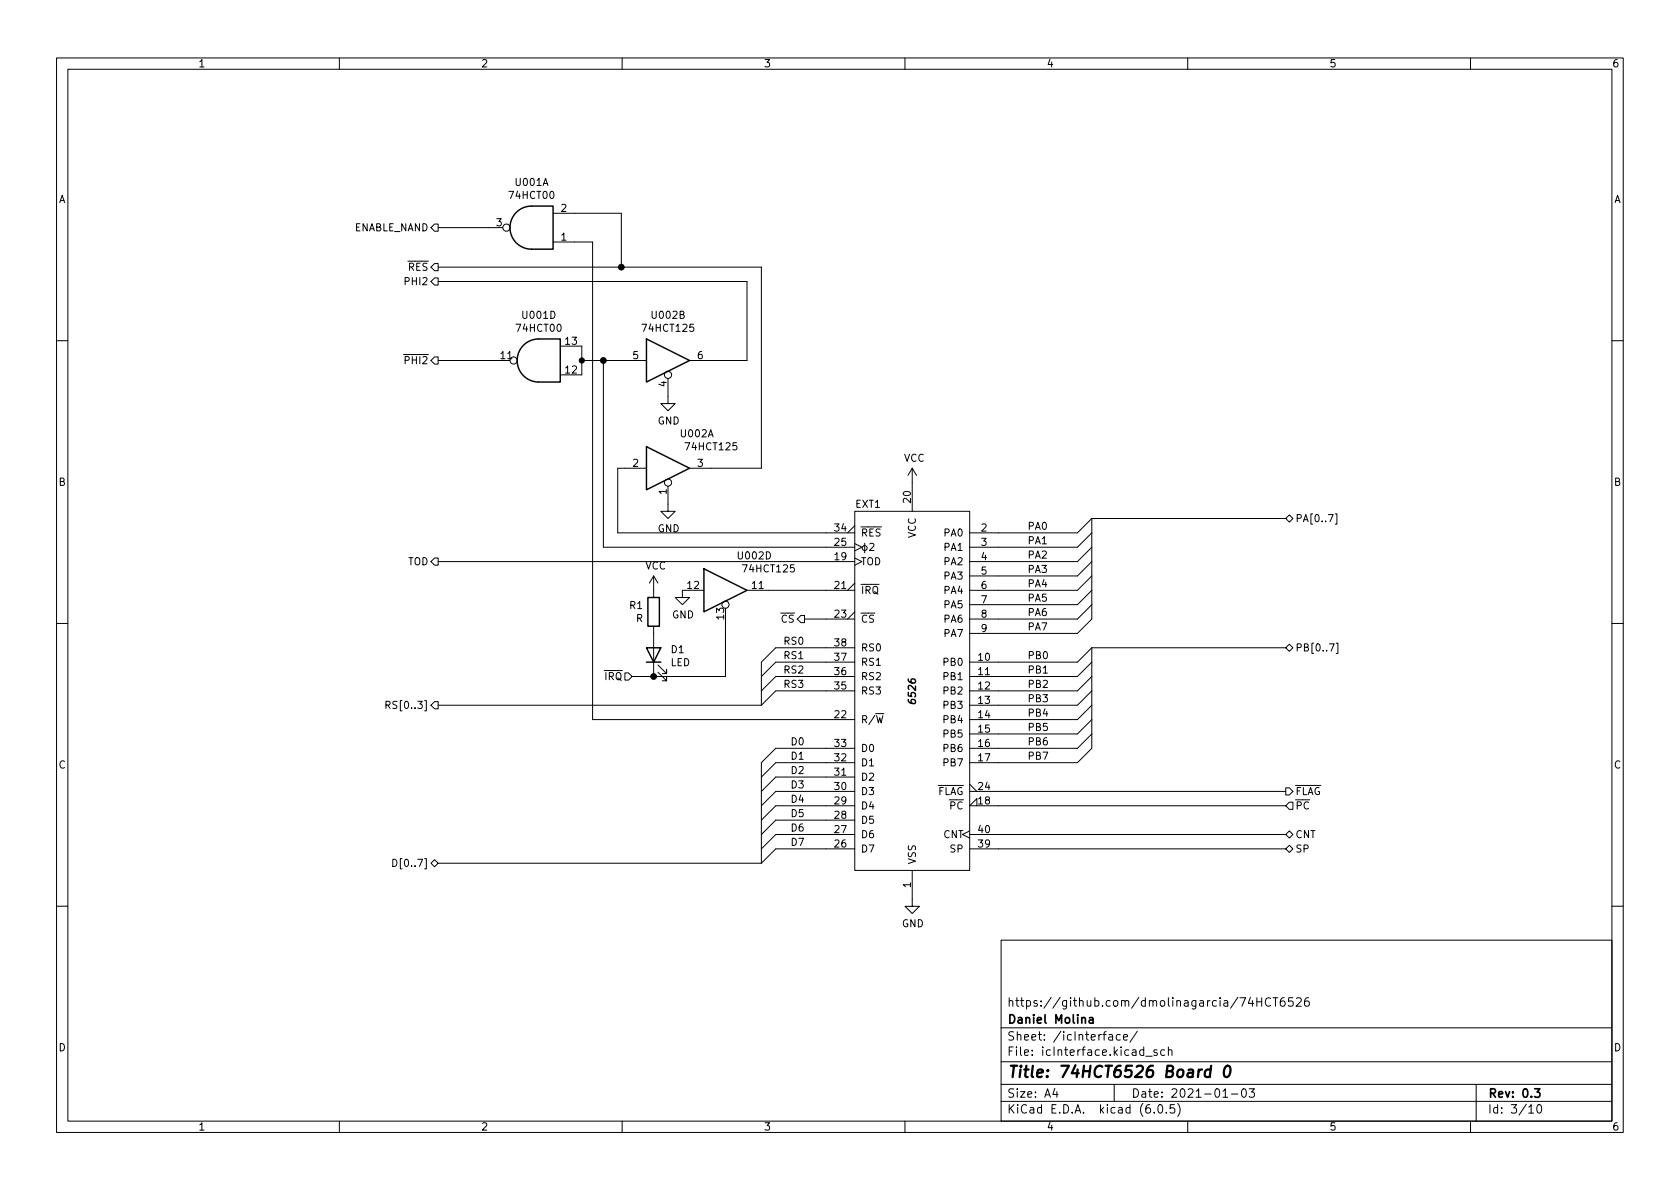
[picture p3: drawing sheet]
<svg xmlns="http://www.w3.org/2000/svg" width="297mm" height="210mm" viewBox="0 0 297 210" stroke-linecap="round" stroke-linejoin="round" font-family="sans-serif">
<g fill="none" stroke="#000" stroke-width=".18">
<path d="M10 10.2h277v190.1h-277zM12 12.2h273v186.1h-273zM60 10.2v2M110 10.2v2M160 10.2v2M210 10.2v2M260 10.2v2M76.8 39.6h.7v1.3h-.7l-.6-.6zM97.8 37.7h12.1v9.5M76.8 49.1h.7v1.3h-.7l-.6-.6zM76.8 46.6h.7v1.3h-.7l-.6-.7zM77.5 40.3h11.4"/>
<path d="M77.5 49.8h54.6v13.9h-10.2M77.5 47.2h57.1v35.6h-12.7M97.8 42.8h7v84.4h46.3M10 60.2h2M76.8 63.1h.7v1.3h-.7l-.6-.7zM77.5 63.7h12.7M99.1 61.2h3.8v5.1h-3.8M102.9 63.7h11.4M106.7 63.7v33.1h44.4M118.1 66.9v4.5h1.3l-1.3 1.2-1.3-1.2h1.3M285 60.2h2M76.8 98.7h.7v1.2h-.7l-.6-.6z"/>
<path d="M77.5 99.3h73.6M114.3 82.8h-5.1v11.4h41.9M118.1 86v4.4h1.3l-1.3 1.3-1.3-1.3h1.3M151.1 90.4h20.3v63.5h-20.3zM151.1 98.7l1.3 .6-1.3 .6M151.1 96.1l1.3 .7-1.3 .6M151.1 93l-1.2 1.2M152.9 96.1v1.7M153.8 96.2l.5-.1 .2 .3-.8 .9h.8M161.3 82.8l-.8 1.3M161.3 82.8v7.6M161.3 82.8l.8 1.3"/>
<path d="M193 96.8l-2.5 2.5h-19.1M193 91.7l-2.5 2.5h-19.1M193 94.2l-2.5 2.6h-19.1M193 99.3l-2.5 2.5h-19.1M193 91.7v17.8l-2.5 2.5h-19.1M193 91.7h34.3M227.3 91.7l.7-.6 .6 .6-.6 .6zM236.1 90.9h.3v1.8h-.3M10 110.2h2M110.5 119h.6l.7 .6-.7 .7h-.6zM115.6 101.8v3.9M115.6 110.7v8.9"/>
<path d="M115.6 101.8l-.8 1.3M115.6 101.8l.7 1.3M116.3 118.9l1.6 1.5v-.8v.8h-.8M116.3 117.6l1.6 1.5v-.7v.7h-.8M124.5 104.4h-3.9v1.3h1.3l-1.3 1.2-1.2-1.2h1.2M128.3 107.6v12h-16.5M132.1 104.4h19M141.6 108.8h.6v1.3h-.6l-.6-.6zM142.2 109.5h8.9M151.1 117.1h-13.9l-2.6 2.5M151.1 119.6h-13.9l-2.6 2.6M151.1 103.1l-1.2 1.3"/>
<path d="M151.1 108.2l-1.2 1.3M151.1 114.5h-13.9l-2.6 2.6v7.6M193 101.8l-2.5 2.6h-19.1M193 114.5l-2.5 2.6h-19.1M193 117.1l-2.5 2.5h-19.1M193 119.6l-2.5 2.6h-19.1M193 114.5v17.8l-2.5 2.6h-19.1M193 106.9l-2.5 2.6h-19.1M193 114.5h34.3M193 104.4l-2.5 2.5h-19.1M227.3 114.5l.7-.6 .6 .6-.6 .7zM235 113.9h.9l-.6 1.2"/>
<path d="M236.3 113.7h.3v1.8h-.3M285 110.2h2M68.2 124.7l.6-.1 .2-.2-.1-.3-.7-.1v1.3M68.5 124.7l.5 .6M76.8 124.1h.7v1.2h-.7l-.6-.6zM77.5 124.7h57.1M151.1 122.2h-13.9l-2.6 2.5M151.1 132.3h-13.9l-2.6 2.6v17.7M151.1 134.9h-13.9l-2.6 2.5M151.1 139.9h-13.9l-2.6 2.6M151.1 137.4h-13.9l-2.6 2.5M171.4 139.9h55.9"/>
<path d="M171.4 138.7l1.3 1.2M193 122.2l-2.5 2.5h-19.1M193 124.7l-2.5 2.5h-19.1M193 127.2l-2.5 2.6h-19.1M193 129.8l-2.5 2.5h-19.1M227.3 139.3h.7l.6 .6-.6 .7h-.7zM69.5 152a.64 .64 0 0 1 .7 .6 .64 .64 0 0 1-.7 .6zM76.2 152.6l.6-.6 .7 .6-.7 .7zM77.5 152.6h57.1M151.1 142.5h-13.9l-2.6 2.5M151.1 150.1h-13.9l-2.6 2.5M151.1 147.6h-13.9l-2.6 2.5"/>
<path d="M151.1 145h-13.9l-2.6 2.6M161.3 153.9v6.4h1.3l-1.3 1.2-1.3-1.2h1.3M171.4 146.9l-1.2 .7 1.2 .6M171.4 150.1h55.9M171.4 147.6h55.9M172.7 142.5v-1.3l-1.3 1.3h55.9M227.3 147.6l.7-.7 .6 .7-.6 .6zM227.3 150.1l.7-.6 .6 .6-.6 .6zM228 141.9h.6v1.2h-.6l-.7-.6zM10 160.2h2M177 166.3h108v32h-108zM221.1 176.4l-.4 1h.9"/>
<path d="M221.4 176.9v1M222.2 176.4v1.5M222.2 177.1h.9M223.1 176.4v1.5M224.6 176.6a.6 .6 0 0 0-.7 0 .6 .6 0 0 0-.2 .7 .56 .56 0 0 0 .3 .6 .56 .56 0 0 0 .6-.1M225.1 176.4h.8M225.5 176.4v1.5M227.1 176.4a.59 .59 0 0 0-.7 .7v.5l.1 .3h.4l.2-.1 .1-.5-.1-.2-.5-.1-.2 .3M228.6 176.4h-.7l-.1 .7 .2-.1 .5 .1 .1 .2v.5l-.2 .1-.6-.1M229.2 176.6l.6-.2 .2 .2 .1 .3-1 1h1M231.4 176.4a.59 .59 0 0 0-.8 .7v.5l.2 .3h.4l.2-.1 .1-.5-.1-.2-.5-.1-.3 .3M285 160.2h2"/>
<path d="M60 198.3v2M110 198.3v2M160 198.3v2M177 194.8h108M177 191.8h108M177 187.8h108M177 181.8h108M186.5 192.5l-.4 1h1M186.9 193v1M196.1 183h.5l.1 .9M196.7 183.3l-.5 .1a.29 .29 0 0 0-.2 .2 .29 .29 0 0 0 .2 .3h.5M197 191.8v3"/>
<path d="M198.1 183l-.5-.1-.2 .3v.4l.1 .3h.6M198.6 183.4l.8-.1-.1-.3-.4-.1-.3 .2 .1 .8h.6M201.1 182.4l-1.3 1.9M202.6 186.8h1.1M204.1 196.7v.1M204.6 185.7l-.4-.1-.2 .2 .1 .3 .5 .1v.4h-.6M204.9 195.4l.2-.1a.81 .81 0 0 1 .6 .7 .81 .81 0 0 1-.3 .8h-.2a.81 .81 0 0 1-.6-.6 .81 .81 0 0 1 .3-.8zM205.9 185.7l-.4-.1-.3 .3v.4l.2 .3h.5M206.2 196.7v.1M206.6 185.8l.2-.2 .3 .1 .1 .9M206.6 185.1v1.5M207.6 195.3h-.7v.7l.2-.1 .5 .1 .1 .2-.1 .5-.2 .1-.5-.1"/>
<path d="M208.2 195.1a1.72 1.72 0 0 1 0 2.3M210 198.3v2M216.2 194h.9M217.7 193.5h1.2M219.7 192.6l.2-.1a.81 .81 0 0 1 .5 .7 .81 .81 0 0 1-.3 .8h-.1a.81 .81 0 0 1-.6-.6 .81 .81 0 0 1 .3-.8zM220.9 192.5h.9l-.5 .6 .4 .1v.7l-.2 .1h-.4l-.2-.1M260 198.3v2M261 191.8v6.5M270.3 195.8l.4-.5v1.5M270.3 196.8h.9M271.9 195.4l.2-.1a.81 .81 0 0 1 .6 .7 .81 .81 0 0 1-.3 .8h-.2a.81 .81 0 0 1-.6-.6 .81 .81 0 0 1 .3-.8z"/>
<circle cx="89.5" cy="40.3" r=".63"/>
<circle cx="90.8" cy="63.7" r=".63"/>
<circle cx="118.1" cy="66.3" r=".63"/>
<circle cx="118.1" cy="85.3" r=".63"/>
<circle cx="152.9" cy="96.9" r=".44"/>
<circle cx="128.3" cy="106.9" r=".63"/>
</g>
<path d="M192.6 180h.6l.1 .9M193.3 180.3l-.5 .1a.29 .29 0 0 0-.3 .2 .29 .29 0 0 0 .3 .3h.5M271.3 192.5h1l-.5 .6 .4 .1v.7l-.2 .1h-.4l-.3-.1" fill="none" stroke="#000" stroke-width=".3"/>
<path d="M214 189.2a.66 .66 0 0 0-.9 .3l-.1 .6 .1 .3 .2 .1 .6-.1M214.1 188.5l-.2 2M216.7 188.7a.46 .46 0 0 1 .5-.2 .46 .46 0 0 1 .3 .3 1.15 1.15 0 0 1-.7 1.7l-.2-.1a1.54 1.54 0 0 1 .1-1.7z" fill="none" stroke="#000" stroke-width=".4"/>
<path d="M91.3 37.6a3.8 3.8 0 0 1 2.7-1.2h3.8v7.7h-3.8a3.8 3.8 0 0 1-3.5-2.4 3.8 3.8 0 0 1 .8-4.1zM114.3 59.9l7.6 3.8-7.6 3.9zM92.6 61.1a3.8 3.8 0 0 1 2.6-1.2h3.9v7.7h-3.9a3.8 3.8 0 0 1-3.5-2.4 3.8 3.8 0 0 1 .9-4.1zM114.3 79l7.6 3.8-7.6 3.8zM114.3 114.5h2.5l-1.2 2.6zM114.3 117.1h2.5M114.6 105.7h2v5h-2zM124.5 100.6l7.6 3.8-7.6 3.8z" fill="none" stroke="#000" stroke-width=".25"/>
<g fill="#000" stroke="#000" stroke-width=".18">
<circle cx="109.9" cy="47.2" r=".51"/>
<circle cx="102.9" cy="63.7" r=".46"/>
<circle cx="106.7" cy="63.7" r=".51"/>
<circle cx="115.6" cy="119.6" r=".51"/>
</g>
<text font-size="2.8" x="178" y="190.6">Title: 74HCT6526 Board 0</text>
<g font-size="2.1">
<text x="178" y="178">https://github.com/dmolinagarcia/74HCT6526</text>
<text x="178" y="184">Sheet: /icInterface/</text>
<text x="178" y="181">Daniel Molina</text>
<text x="178" y="186.7">File: icInterface.kicad_sch</text>
<text x="178" y="196.9">KiCad E.D.A. kicad (6.0.5)</text>
<text x="178" y="194.1">Size: A4</text>
<text x="200" y="194.1">Date: 2021-01-03</text>
<text x="263" y="194.1">Rev: 0.3</text>
<text x="263" y="196.9">Id: 3/10</text>
</g>
<g font-size="1.8">
<text x="35" y="11.9">1</text>
<text x="85" y="11.9">2</text>
<text x="135" y="11.9">3</text>
<text x="185" y="11.9">4</text>
<text x="235" y="11.9">5</text>
<text x="285" y="11.9">6</text>
<text x="10.3" y="35.9">A</text>
<text x="90.2" y="35.2">74HCT00</text>
<text x="91.2" y="32.9">U001A</text>
<text x="285.3" y="35.9">A</text>
<text x="62.5" y="40.9">ENABLE_NAND</text>
<text x="87.8" y="40">3</text>
<text x="99.2" y="37.5">2</text>
<text x="70.8" y="47.9">~{RES}</text>
<text x="99.2" y="42.5">1</text>
<text x="71.9" y="50.4">PHI2</text>
<text x="91.5" y="58.7">74HCT00</text>
<text x="92.5" y="56.4">U001D</text>
<text x="113.8" y="58.7">74HCT125</text>
<text x="115.4" y="56.4">U002B</text>
<text x="70.5" y="64.4">~{PHI2}</text>
<text x="88.6" y="63.5">11</text>
<text x="100" y="61">13</text>
<text x="111.9" y="63.5">5</text>
<text x="123.3" y="63.5">6</text>
<text x="100" y="66">12</text>
<text x="117.9" y="68.4" transform="rotate(-90 117.9 68.4)">4</text>
<text x="116.3" y="75.1">GND</text>
<text x="120.4" y="77.3">U002A</text>
<text x="111.9" y="82.5">2</text>
<text x="121.5" y="79.6">74HCT125</text>
<text x="123.3" y="82.5">3</text>
<text x="159.8" y="81.6">VCC</text>
<text x="10.3" y="85.9">B</text>
<text x="117.9" y="87.4" transform="rotate(-90 117.9 87.4)">1</text>
<text x="151.3" y="89.8">EXT1</text>
<text x="161" y="88.9" transform="rotate(-90 161 88.9)">20</text>
<text x="285.3" y="85.9">B</text>
<text x="116.3" y="94.1">GND</text>
<text x="147.6" y="94">34</text>
<text x="152.1" y="94.9">~{RES}</text>
<text x="161.9" y="95.2" transform="rotate(-90 161.9 95.2)">VCC</text>
<text x="167" y="94.9">PA0</text>
<text x="173.5" y="94">2</text>
<text x="181.6" y="93.7">PA0</text>
<text x="229" y="92.3">PA[0..7]</text>
<text x="72.1" y="99.9">TOD</text>
<text x="114.1" y="100.7">VCC</text>
<text x="130.6" y="98.9">U002D</text>
<text x="131.6" y="101.2">74HCT125</text>
<text x="147.6" y="99.1">19</text>
<text x="147.6" y="96.5">25</text>
<text x="152.1" y="99.9">TOD</text>
<text x="167" y="97.4">PA1</text>
<text x="167" y="99.9">PA2</text>
<text x="173.5" y="96.5">3</text>
<text x="173.5" y="99.1">4</text>
<text x="173.5" y="101.6">5</text>
<text x="181.6" y="98.8">PA2</text>
<text x="181.6" y="96.2">PA1</text>
<text x="181.6" y="101.3">PA3</text>
<text x="111.3" y="107.7">R1</text>
<text x="121.6" y="104.1">12</text>
<text x="133" y="104.1">11</text>
<text x="147.6" y="104.1">21</text>
<text x="152.1" y="105">~{IRQ}</text>
<text x="167" y="102.5">PA3</text>
<text x="167" y="105">PA4</text>
<text x="167" y="107.6">PA5</text>
<text x="173.5" y="104.1">6</text>
<text x="173.5" y="106.7">7</text>
<text x="181.6" y="103.8">PA4</text>
<text x="181.6" y="106.4">PA5</text>
<text x="112.4" y="110">R</text>
<text x="118.8" y="109.3">GND</text>
<text x="128" y="109.5" transform="rotate(-90 128 109.5)">13</text>
<text x="136.8" y="110.1">~{CS}</text>
<text x="147.6" y="109.2">23</text>
<text x="152.1" y="110.1">~{CS}</text>
<text x="167" y="110.1">PA6</text>
<text x="167" y="112.6">PA7</text>
<text x="173.5" y="109.2">8</text>
<text x="173.5" y="111.8">9</text>
<text x="181.6" y="111.5">PA7</text>
<text x="181.6" y="108.9">PA6</text>
<text x="118.5" y="117.8">LED</text>
<text x="118.7" y="115.5">D1</text>
<text x="138.4" y="119.1">RS2</text>
<text x="138.4" y="116.5">RS1</text>
<text x="138.4" y="114">RS0</text>
<text x="147.6" y="119.4">36</text>
<text x="147.6" y="116.8">37</text>
<text x="147.6" y="114.3">38</text>
<text x="152.1" y="117.7">RS1</text>
<text x="152.1" y="115.2">RS0</text>
<text x="167" y="117.7">PB0</text>
<text x="173" y="116.8">10</text>
<text x="173" y="119.4">11</text>
<text x="181.6" y="119.1">PB1</text>
<text x="181.6" y="116.5">PB0</text>
<text x="229" y="115.2">PB[0..7]</text>
<text x="69.2" y="125.3">RS[0..3]</text>
<text x="105.6" y="120.3">~{IRQ}</text>
<text x="138.4" y="121.6">RS3</text>
<text x="147.6" y="121.9">35</text>
<text x="152.1" y="122.8">RS3</text>
<text x="152.1" y="120.3">RS2</text>
<text x="161.9" y="124.1" transform="rotate(-90 161.9 124.1)">6526</text>
<text x="167" y="120.3">PB1</text>
<text x="167" y="122.8">PB2</text>
<text x="167" y="125.3">PB3</text>
<text x="173" y="121.9">12</text>
<text x="173" y="124.5">13</text>
<text x="181.6" y="121.6">PB2</text>
<text x="181.6" y="124.2">PB3</text>
<text x="139.7" y="131.8">D0</text>
<text x="147.6" y="127">22</text>
<text x="152.1" y="127.9">R/~{W}</text>
<text x="167" y="127.9">PB4</text>
<text x="167" y="130.4">PB5</text>
<text x="173" y="127">14</text>
<text x="173" y="129.5">15</text>
<text x="181.6" y="129.2">PB5</text>
<text x="181.6" y="126.7">PB4</text>
<text x="181.6" y="131.8">PB6</text>
<text x="10.3" y="135.9">C</text>
<text x="139.7" y="136.9">D2</text>
<text x="139.7" y="134.3">D1</text>
<text x="147.6" y="137.2">31</text>
<text x="147.6" y="134.6">32</text>
<text x="147.6" y="132.1">33</text>
<text x="152.1" y="135.5">D1</text>
<text x="152.1" y="133">D0</text>
<text x="167" y="133">PB6</text>
<text x="167" y="135.5">PB7</text>
<text x="173" y="132.1">16</text>
<text x="173" y="134.6">17</text>
<text x="181.6" y="134.3">PB7</text>
<text x="285.3" y="135.9">C</text>
<text x="139.7" y="141.9">D4</text>
<text x="139.7" y="139.4">D3</text>
<text x="147.6" y="142.2">29</text>
<text x="147.6" y="139.7">30</text>
<text x="152.1" y="143.1">D4</text>
<text x="152.1" y="140.6">D3</text>
<text x="152.1" y="138">D2</text>
<text x="164.2" y="140.6">~{FLAG}</text>
<text x="166.6" y="143.1">~{PC}</text>
<text x="173" y="142.2">18</text>
<text x="173" y="139.7">24</text>
<text x="229" y="140.6">~{FLAG}</text>
<text x="229" y="143.1">~{PC}</text>
<text x="139.7" y="149.6">D7</text>
<text x="139.7" y="144.5">D5</text>
<text x="139.7" y="147">D6</text>
<text x="147.6" y="149.9">26</text>
<text x="147.6" y="147.3">27</text>
<text x="147.6" y="144.8">28</text>
<text x="152.1" y="148.2">D6</text>
<text x="152.1" y="145.7">D5</text>
<text x="166.8" y="148.2">CNT</text>
<text x="173" y="149.9">39</text>
<text x="173" y="147.3">40</text>
<text x="229" y="148.2">CNT</text>
<text x="70.4" y="153.3">D[0..7]</text>
<text x="152.1" y="150.7">D7</text>
<text x="161.9" y="152.9" transform="rotate(-90 161.9 152.9)">VSS</text>
<text x="168.1" y="150.7">SP</text>
<text x="229" y="150.7">SP</text>
<text x="161" y="157" transform="rotate(-90 161 157)">1</text>
<text x="159.4" y="164">GND</text>
<text x="10.3" y="185.9">D</text>
<text x="285.3" y="185.9">D</text>
<text x="35" y="199.9">1</text>
<text x="85" y="199.9">2</text>
<text x="135" y="199.9">3</text>
<text x="185" y="199.9">4</text>
<text x="235" y="199.9">5</text>
<text x="285" y="199.9">6</text>
</g>
</svg>
